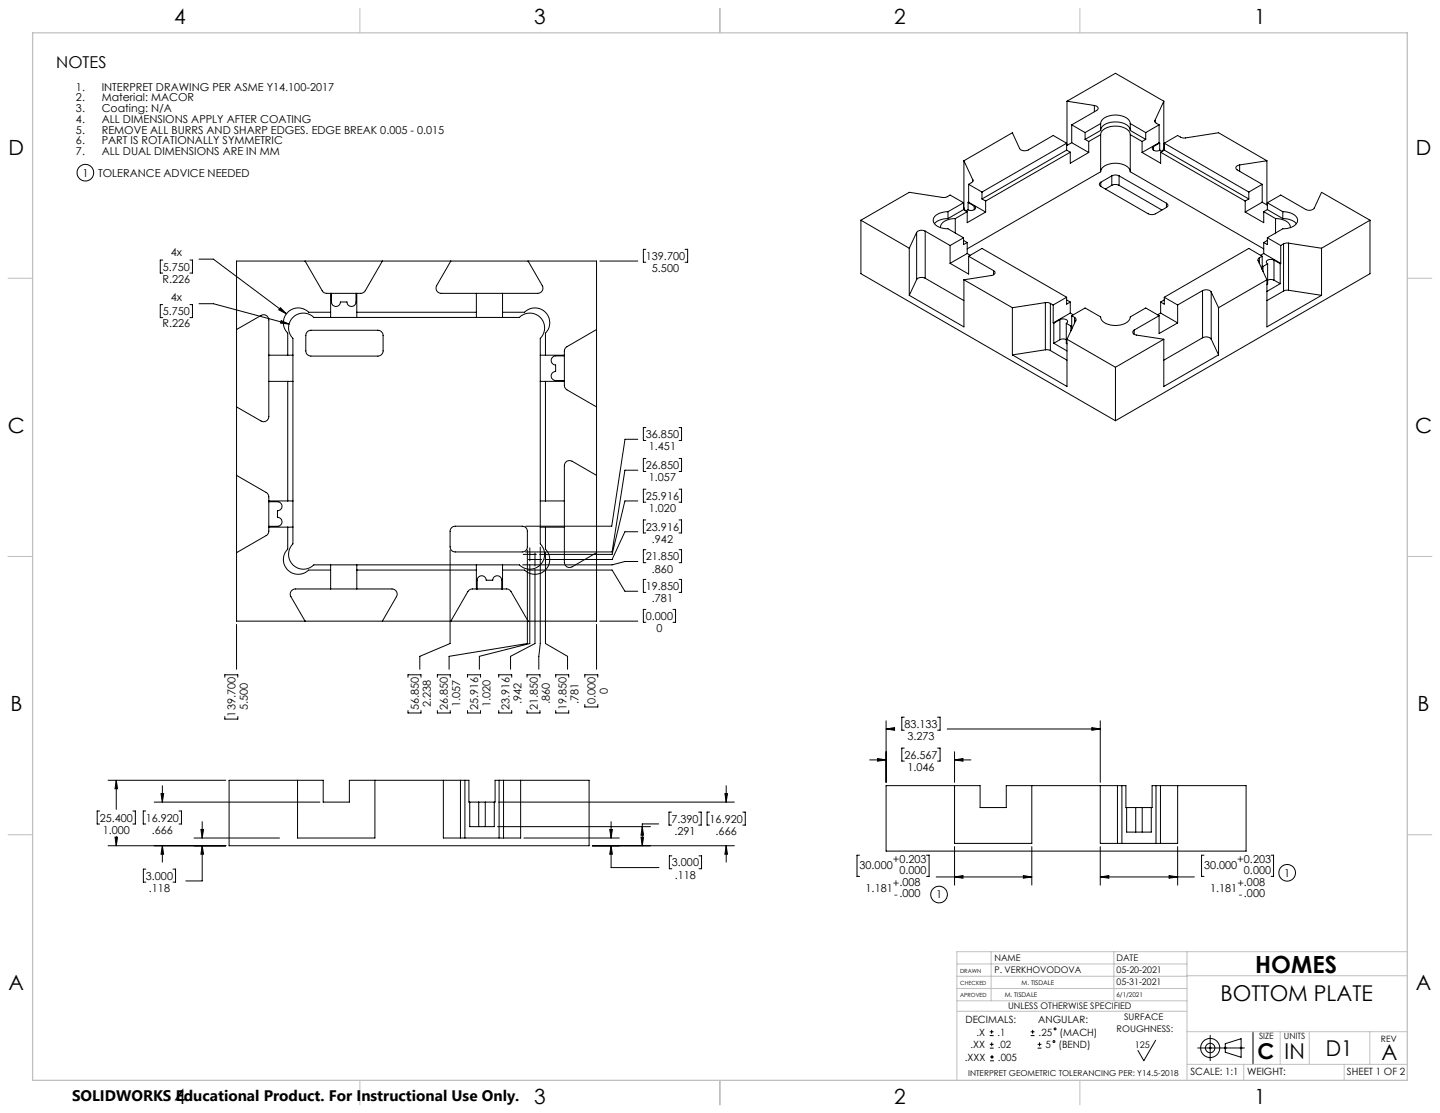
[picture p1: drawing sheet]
<svg xmlns="http://www.w3.org/2000/svg" width="559mm" height="432mm" viewBox="0 0 559 432" stroke-linecap="round" stroke-linejoin="round" font-family="sans-serif">
<g fill="none" stroke="#000" stroke-width=".39">
<path d="M414.1 39.3v17.1M414.1 39.3l18.8-10.9 18.7 10.9M414.1 39.3l10.6 1.6M451.6 39.3v18.3M451.6 39.3l-3.4 7.4M413.9 55.6l-5.2-3-9.7 5.6a2.74 2.74 0 0 1-3.3-.6l-2.8-6.1-18.8 10.9M413.9 55.6v2.6M413.9 55.6l-32.8 18.9M413.9 58.2l-32.8 19M413.9 58.2l1.4 .9M415.3 59.1v4.2l7.2-4.1M415.3 59.1l-32.8 18.9"/>
<path d="M415.9 48.4v7M415.9 48.4l5.2 3M415.9 55.4l6.6 3.8M415.9 55.4l-2 1.1M421.1 54.1l1.4 .8M421.1 51.4v2.7M422.5 54.9v4.3M424.7 40.9a1.07 1.07 0 0 1 1.3 .6 1.07 1.07 0 0 1-.4 1.4l-9.7 5.5M424.7 40.9v2.5M427.1 47.9a4.1 4.1 0 0 1 4-3.1 7.4 7.4 0 0 1 7.2 2.1l.3 1M427.1 50.6a5 5 0 0 1 5.8-3.3 5 5 0 0 1 5.7 3.3M427.1 52.2a5 5 0 0 1 5.8-3.3 5 5 0 0 1 5.7 3.3"/>
<path d="M427.1 52.2l-4.6 2.7M427.1 47.9v2.7M427.1 52.2v14.4M427.1 47.9l-6 3.5M427.1 50.6l-6 3.5M438.6 47.9v2.7M438.6 52.2v14.4M438.6 52.2l4.6 2.7M438.6 50.6l6 3.5M438.6 47.9l6 3.5M443.2 54.9v4.3M444.6 54.1l-1.4 .8"/>
<path d="M444.6 51.4v2.7M447.6 56.9l-.2 .2a1.28 1.28 0 0 0 .4 1.4 1.28 1.28 0 0 0 1.5 .1l.8-.3 .8 .4M447.6 56.9v1.4M448.2 46.7l.2 .9 1.4 .8M448.2 46.7v.6M449.8 48.4v7M449.8 48.4l-5.2 3M449.8 55.4l-6.6 3.8M449.8 55.4l.2 .1M450 55.5l-2.4 1.4M450 55.5v2.8M450.4 59.1v4.2l-7.2-4.1"/>
<path d="M450.4 59.1l32.8 18.9M451.6 57.6l-.4 1M451.6 57.6h.2M451.8 55.6l5.2-3 1.3 .7 1.5 .3 13.1-2.1 18.7 10.9M451.8 55.6v2.6M451.8 55.6l32.8 18.9M451.8 58.2l32.8 19M451.8 58.2l-1.4 .9M373.9 78.7l-5.2-3-1.3 .7-1.5 .2-13.1-2-18.7 10.8M373.9 78.7l-6 3.4M373.9 78.7v2.6M374.1 62.4v18.2"/>
<path d="M374.1 62.4l3.4 7.4M375.7 78.6l2.3 1.3M375.7 78.6v2.8M375.9 71.5v7M375.9 78.5l6.6 3.8M375.9 78.5l-.2 .1M375.9 71.5l5.2 3M377.5 69.8l-.2 .9-1.4 .8M377.5 69.8v.6M378 79.9l.5 .5a1.82 1.82 0 0 1-2.9 1l-.8 .4M378 79.9v1.5M381.1 74.5v2.7"/>
<path d="M381.1 77.2l1.4 .8M382.5 78v4.3M427.1 66.6a4.1 4.1 0 0 1 4-3.1 7.4 7.4 0 0 1 7.2 2.1l.3 1M427.1 66.6l-51.8 30M427.2 70.7a.87 .87 0 0 0-.6 .8 .87 .87 0 0 0 .6 .8M427.2 72.3l18.4 10.6a3.4 3.4 0 0 0 2.8 0l4.2-2.4M427.2 70.7v1.6M431.4 68.2a3.3 3.3 0 0 1 2.9 0M431.4 71.9a3.3 3.3 0 0 1 2.9 0M431.4 68.2l-4.2 2.5M431.4 68.2v3.7M431.4 71.9l-2.5 1.4"/>
<path d="M434.3 68.2l18.3 10.6M434.3 68.2v3.7M434.3 71.9l16.6 9.6M438.6 66.6l51.8 30M452.6 78.8a.85 .85 0 0 1 .6 .9 .85 .85 0 0 1-.6 .8M452.6 78.8v1.7M481 64a1.08 1.08 0 0 0-1.3 .6 1.08 1.08 0 0 0 .4 1.3l9.7 5.6M481 64v2.5M483.2 78v4.3M484.6 77.2l-1.4 .8M484.6 74.5v2.7M489.8 78.5l-6.6 3.8"/>
<path d="M489.8 71.5v7M489.8 78.5l2 1.1M489.8 71.5l-5.2 3M491.6 62.4v17.1M491.6 62.4l-10.6 1.6M491.8 78.7l5.2-3 9.7 5.5a2.63 2.63 0 0 0 3.3-.5l2.8-6.1 18.8 10.8M491.8 78.7l6 3.4M491.8 78.7v2.6M250.6 96.7h-.9v5h.9M265.9 96.7h.9v5h-.9M334.1 85.4v20.8l98.8 57M334.1 85.4l18.7 10.9"/>
<path d="M352.8 96.3v18.3M355.7 90.2l-2.9 6.1M355.7 90.2v18.3M359 89.7a2.64 2.64 0 0 0-3.3 .5M359 89.7l9.7 5.6M359 89.7v18.3M367.9 82.1a5.1 5.1 0 0 0-5.8 3.3 5 5 0 0 0 5.8 3.4l6 3.5M367.9 84.8a6.6 6.6 0 0 0-5.3 2M367.9 82.1v2.7M368.7 95.3v6.9M370.7 84.8a5 5 0 0 0-5.8 3.3l.1 .2M370.7 84.8v5.6"/>
<path d="M373.9 92.3l-5.2 3M373.9 92.3v2.6l1.4-.8M373.9 81.3l-6 3.5M373.9 81.3l1.4 .8M373.9 93.3l1.4 .8M374.1 80.6l.4 1.1M374.1 80.6l-.2 .2M375.3 98.4l1.2 .6M375.3 98.4l-6.6 3.8M375.3 82.1v4.3l7.2-4.1M375.3 94.1v4.3M375.3 82.1l-4.6 2.7"/>
<path d="M375.9 99.4l9.7 5.6M375.9 99.4l5.2-3 32.8 18.9M375.9 99.4v6.9l-7.2-4.1M489.8 99.4l-1.1 .6M489.8 99.4l-5.2-3-32.8 18.9M489.8 99.4v5.2M490.4 98.4l6.6 3.8M490.4 98.4l-1.2 .6M490.4 82.1v4.3l-7.2-4.1M490.4 94.1v4.3M490.4 82.1l4.6 2.7M491.8 92.3l5.2 3"/>
<path d="M491.8 92.3v2.6l-1.4-.8M491.8 81.3l-1.4 .8M491.8 81.3l6 3.5M491.8 93.3l-1.4 .8M495 84.8a5 5 0 0 1 5.7 3.3v.2M495 84.8v5.6M497 95.3v6.9M497.8 82.1a5.1 5.1 0 0 1 5.8 3.3 5 5 0 0 1-5.8 3.4l-6 3.5M497.8 84.8a6.8 6.8 0 0 1 5.3 2M497.8 82.1v2.7M498.1 94.6l-1.1 .7M498.1 94.6v18.3"/>
<path d="M500 94.3l-1.9 .3M500 94.3l12.8 2M500 94.3v18.3M512.8 96.3v18.3M531.6 85.4v20.8l-98.7 57M531.6 85.4l-18.8 10.9M63.1 118.2h-.9v5h.9M63.1 100.9h-.9v5h.9M73.7 118.2h1v5h-1M73.7 100.9h1v5h-1M77.2 117.8h5.6l29.4 7.9M77.2 100.5h5.6l28.3 21.2"/>
<path d="M91.8 101.3h139.7v139.7h-139.7zM108.8 119.4l2.3 2.3-2.9-1.5zM118.4 101.3l6.8 11.7 .5 .5 1.1 .3h13.2l1-.3 .7-.7 6.7-11.5M128.3 113.8v9.4M128.6 113.8v3.4a1.75 1.75 0 0 0 1.8 1.7 1.75 1.75 0 0 0 1.7-1.7h2.6a1.75 1.75 0 0 0 1.7 1.7 1.75 1.75 0 0 0 1.7-1.7v-3.4M138.5 113.8v9.4M174.9 101.3l-5.5 9.5a2.01 2.01 0 0 0 1.8 3h37.5a2.01 2.01 0 0 0 1.7-3l-5.5-9.5M184.9 113.8v9.4M195 113.8v9.4M232.8 101.3h14.7M355.7 108.5l-2.9 6.1M359 108a2.71 2.71 0 0 0-3.3 .5"/>
<path d="M359 108l15.1 8.6M374.1 108.5l18.8 10.9M374.1 108.5v18.3l-21.3-12.2M385.6 105a1.05 1.05 0 0 1 .4 1.3 1.05 1.05 0 0 1-1.3 .6l-10.6 1.6M385.6 105v1.6M392.9 119.4v18.3M405.7 117.4l1.9 .3M405.7 117.4l-12.8 2M405.7 117.4v18.3M407.6 117.7l1.1 .6M407.6 117.7v18.3M408.7 118.3v7"/>
<path d="M413.9 115.3l-5.2 3M413.9 115.3v2.7l1.4-.8M413.9 116.3l1.4 .9M415.3 117.2v4.3M450.4 117.2v4.3M451.8 115.3l5.2 3M451.8 115.3v2.7l-1.4-.8M451.8 116.3l-1.4 .9M457 118.3v7M466.7 112.7a2.74 2.74 0 0 1 3.3 .6M466.7 112.7l-9.7 5.6M466.7 112.7v18.4"/>
<path d="M470 113.3l2.9 6.1M470 113.3v18.3M472.9 119.4v18.3M488.7 100l-.6 1 3.5 7.5M488.7 100v2.3M489.8 103.3l.3 .1M490.1 103.4v1.9M491.6 108.5l-18.7 10.9M491.6 108.5v18.3l21.2-12.2M491.9 108.7l1.1-.3 1.4 .3M491.9 102.3l-1.8 1.1M491.9 102.3v7.8l-.3 .2"/>
<path d="M494.4 100.9a1.93 1.93 0 0 0-3 .9l.5 .5M494.4 100.9l2.4 1.4M494.4 100.9v7.8M494.4 108.7l2.4 1.4M496.8 110.1l-5.2 3M496.8 102.3v7.8M497 102.2l-.2 .1M498.1 112.9l-6.5 3.7M500 112.6l-1.9 .3M500 112.6l12.8 2M91.8 127.8l9.5-5.4a2.01 2.01 0 0 1 3 1.7v37.5a2.01 2.01 0 0 1-3 1.7l-9.5-5.4M104.3 137.8h9.4"/>
<path d="M109.1 124.4l3.1 1.3-3.4-.4zM113.7 123.2a5.7 5.7 0 0 1 8.1 0h79.7a5.7 5.7 0 0 1 8.2 0 5.7 5.7 0 0 1 0 8.1v79.7a5.7 5.7 0 0 1 0 8.1 5.7 5.7 0 0 1-8.2 0h-79.7a5.7 5.7 0 0 1-8.2 0 5.7 5.7 0 0 1 .1-8.1v-79.7a5.7 5.7 0 0 1 0-8.1zM119.2 128.7l1.5-.6h25.9a2.05 2.05 0 0 1 2.1 2v6a2.05 2.05 0 0 1-2.1 2h-25.9a1.99 1.99 0 0 1-2-2v-6zM128.3 121.1h-8.5a5.7 5.7 0 0 0-8.1 0 5.7 5.7 0 0 0 0 8.2v8.5M138.5 121.1h46.4M195 121.1h8.5a5.7 5.7 0 0 1 8.1 0 5.7 5.7 0 0 1 .1 8.2v8.5M209.7 137.8h9.3M219 138.1h-3.4a1.76 1.76 0 0 0-1.7 1.7 1.76 1.76 0 0 0 1.7 1.8v2.5a1.76 1.76 0 0 0-1.7 1.8 1.76 1.76 0 0 0 1.7 1.7h3.4M231.5 127.8l-11.7 6.9-.7 .8-.1 .7v13.3l.3 1 .7 .7 11.5 6.7M405.7 135.7l1.9 .3M405.7 135.7l-12.8 2M407.6 136l6.5 3.7"/>
<path d="M408.7 125.3l.2 .1M408.9 125.4v7.8M408.9 133.2l5.2 2.9M411.3 124a1.94 1.94 0 0 1 3 1l-.5 .4M411.3 131.8l.9-.3 1.6 .3M411.3 124l-2.4 1.4M411.3 124v7.8M411.3 131.8l-2.4 1.4M413.8 125.4l1.8 1.1M413.8 125.4v7.8l.3 .2M414.1 131.6l18.8 10.9M414.1 131.6v18.3l-21.2-12.2"/>
<path d="M415.3 121.5l-6.6 3.8M415.3 121.5l1.2 .6M415.6 126.5v1.9M415.9 122.5l5.2-3 6 3.4a4.1 4.1 0 0 0 4 3.2 7.4 7.4 0 0 0 7.2-2.1l.3-1.1 6-3.4 5.2 3M415.9 122.5l1.1 .6M415.9 122.5v5.2M415.9 126.3l-.3 .2M417 123.1l.5 .5v.6l-3.4 7.4M417 123.1v2.2M440.1 128.1a1.08 1.08 0 0 0-.4 1.3 1.08 1.08 0 0 0 1.3 .6l10.6 1.6M440.1 128.1v1.6M449.8 122.5l-9.7 5.6"/>
<path d="M449.8 122.5v6.9l7.2-4.1M450.4 121.5l6.6 3.8M450.4 121.5l-1.2 .6M451.6 131.6l-18.7 10.9M451.6 131.6v18.3l21.3-12.2M466.7 131.1a2.68 2.68 0 0 1 3.3 .5M466.7 131.1l-15.1 8.6M470 131.6l2.9 6.1M104.3 148h9.4M111.7 148v46.3M209.7 148h9.3M211.7 148v46.3"/>
<path d="M432.9 142.5v20.7M247.5 170.4h-5l-5.1 33.8h-33.5M250.6 165.9h-.9v5h.9M250.6 177.9h-.9v5h.9M263.5 165.9h1v5h-1M263.5 177.9h1v5h-1M91.8 184.4l11.7 6.8 .8 1.6v13.3l-.3 .9-.5 .6-11.7 6.8M104.3 194.7h3.4a1.75 1.75 0 0 1 1.8 1.7 1.75 1.75 0 0 1-1.8 1.8v2.5a1.75 1.75 0 0 1 1.8 1.7 1.75 1.75 0 0 1-1.8 1.8h-3.4M104.3 194.3h9.4M209.7 194.3h9.3M231.5 184.4l-9.5-5.5a1.99 1.99 0 0 0-3 1.8v37.5a1.99 1.99 0 0 0 3 1.7l9.5-5.5M247.5 194.3h-5l-5 20.8h-28.1"/>
<path d="M247.5 182.4h-5l-5 31.7h-33.6M250.6 189.8h-.9v5h.9M263.5 189.8h1v5h-1M104.3 204.5h9.4M111.7 204.5v8.5a5.8 5.8 0 0 0 0 8.2 5.8 5.8 0 0 0 8.1 0h8.5M128.3 219.1v9.4M138.5 219.1v9.4M174.7 213.4v36.3l-11.8 4.9v5M175.3 204.7l1.4-.5h26a1.93 1.93 0 0 1 1.9 1.9v6a1.93 1.93 0 0 1-1.9 2h-26a1.99 1.99 0 0 1-2-2v-6zM184.9 219.1v9.4M195 219.1v9.4M203.1 215.1h5"/>
<path d="M204.6 213.4v36.3l-30.3 4.9v5M205.1 217.1h5M205.6 212.5v5.1M205.6 218.9v30.8l-19.6 4.9v5M207.6 214.5v5.1M209.7 212.3v37.4l-.6 4.9v5M209.7 204.5h9.3M211.7 214.3v35.4l8.5 4.9v5M211.7 204.5v8.5a5.8 5.8 0 0 1 0 8.2 5.8 5.8 0 0 1-8.2 0h-8.5M247.5 206.3h-5l-5 10.8h-26.1M247.5 217.8h-5l-5 1.3h-34.7M250.6 201.7h-.9v5.1h.9"/>
<path d="M250.6 213.3h-.9v5h.9M263.5 201.7h1v5.1h-1M263.5 213.3h1v5h-1M138.5 221.2h46.4M185.2 228.5v-3.4a1.75 1.75 0 0 1 1.7-1.7 1.75 1.75 0 0 1 1.8 1.7h2.5a1.75 1.75 0 0 1 1.8-1.7 1.75 1.75 0 0 1 1.7 1.7v3.4M204.8 221.2h32.7l5 8.2h5M207.6 220.9v28.8l-9.5 4.9v5M250.6 236.4h-.9v5h.9M250.6 224.8h-.9v5h.9M261.2 236.4h.9v5h-.9M263.5 224.8h1v5h-1M91.8 242.3v17.3"/>
<path d="M118.4 241l-5.5-9.5a1.99 1.99 0 0 1 1.7-3h37.5a1.99 1.99 0 0 1 1.7 3l-5.4 9.5M174.9 241l6.7-11.5 1.5-1 14.2 .1 1 .9 6.6 11.5M231.5 242.3v17.3M232.8 241h14.7M87.2 262.7v-.9h5.1v.9M87.2 278v1h5.1v-1M158.3 262.7v-.9h5.1v.9M158.3 275.7v.9h5.1v-.9M169.7 262.7v-.9h5v.9M169.7 275.7v.9h5v-.9M181.4 262.7v-.9h5.1v.9M181.4 275.7v.9h5.1v-.9"/>
<path d="M193.5 262.7v-.9h5.1v.9M193.5 275.7v.9h5.1v-.9M204.5 262.7v-.9h5v.9M204.5 275.7v.9h5v-.9M215.7 262.7v-.9h5v.9M215.7 275.7v.9h5v-.9M226.9 262.7v-.9h5.1v.9M226.9 273.3v1h5.1v-1M343.9 279.6v23.9M350.9 278.2h-.9v5.1h.9M363.8 278.2h1v5.1h-1M427 279.6v23.9"/>
<path d="M337.5 294.8h6.4M340.5 294.3l3.4 .5-3.4 .5zM343.9 282.8l3.2-.5v1zM343.9 282.8h3.3M350.9 290.2h-.9v5.1h.9M363.8 290.2h1v5.1h-1M367.6 282.8h59.4M370.4 294.8l3.3-.5v1zM370.4 291.6v11.9M370.4 294.8h6.4M423.7 282.3l3.3 .5-3.3 .5zM38.7 314.6h-1v5.1h1"/>
<path d="M41.9 302.7h45.7M45.1 302.7l.5 3.3h-1zM45.1 302.7v11.3M51.6 314.6h.9v5.1h-.9M56.6 314.6h-1v5.1h1M59.8 311.2h64.3M62.5 307.9h1l-.5 3.3zM63 304.8v6.4M69.5 314.6h.9v5.1h-.9M78.5 318.8v6.3M115.5 302.7v22.4h30v-22.4M172 302.7v22.4h30v-22.4"/>
<path d="M178.7 302.7h1.7M178.7 302.7h-43.1v8.5h-10.2v-8.5h-36.5v25.4h139.7v-25.4h-33.2M178.7 302.7v22.4M180.4 302.7h1.6v8.5h.3M180.4 302.7v22.4M182.3 311.2h3.5M182.3 311.2v9.5h9.5v-9.5M185.8 311.2h2.5M185.8 311.2v9.5M188.3 311.2h3.5M188.3 311.2v9.5M193.4 311.2h91.6"/>
<path d="M193.7 302.7h1.7M193.7 302.7h-1.6v8.5h-.3M193.7 302.7v22.4M195.4 302.7v22.4M237.1 318.8v6.3M255.6 319.7h-6.4v8.4M260.6 315.1h-1v5h1M271.1 315.1h1v5h-1M275.3 315.1h-.9v5h.9M281.3 307.9h1l-.5 3.3zM281.8 304.8v6.4M288.3 315.1h.9v5h-.9"/>
<path d="M370.4 304.8v22.4h30v-22.4M427 304.8v22.4h30v-22.4M433.6 304.8h1.8M433.6 304.8h-43.1v8.5h-10.2v-8.5h-36.4v25.4h139.7v-25.4h-33.3M433.6 304.8v22.4M435.4 304.8h1.5v8.5h.3M435.4 304.8v22.4M437.2 313.3h3.5M437.2 313.3v9.5h9.6v-9.5M440.7 313.3h2.5M440.7 313.3v9.5M443.2 313.3h3.6"/>
<path d="M443.2 313.3v9.5M448.6 304.8h1.7M448.6 304.8h-1.5v8.5h-.3M448.6 304.8v22.4M450.3 304.8v22.4M41.9 328.1h45.7M44.6 324.8h1l-.5 3.3zM45.1 324.4v3.7M56.6 337.2h-1v5h1M63 328.1v6.4M63 328.1l.5 3.3h-1zM67.1 337.2h1v5h-1"/>
<path d="M75.3 325.1h33.1M78 321.8h1l-.5 3.3zM78.5 328.1l.5 3.3h-1zM78.5 328.1v13.7h-6.4M193.1 320.7h59.3M203.3 325.1h37M229.9 328.1h55.1M236.6 321.8h1l-.5 3.3zM237.1 328.1l.5 3.3h-1zM237.1 328.1v8.5h18.6M248.7 324.8h1l-.5 3.3zM249.2 320.7l.5 3.3h-1z"/>
<path d="M260.7 332h-.9v5h.9M271.3 332h.9v5h-.9M281.8 328.1l.5 3.3h-1zM281.8 328.1v6.4M333.6 331.8h-1v8.2h1M359.6 331.8h.9v8.2h-.9M370.4 328.5v14.9M397.1 339.7l3.3 .5-3.3 .5zM400.4 328.5v14.9M427 328.5v14.9M453.7 339.7l3.3 .5-3.3 .5zM457 328.5v14.9"/>
<path d="M467.2 331.8h-.9v8.2h.9M493.3 331.8h.9v8.2h-.9M363.3 340.2h37.1M370.4 340.2l3.3-.5v1zM427 340.2l3.3-.5v1zM427 340.2h36.5M384.8 399.6v1.4M400.7 399.6v1.4M384.1 401.8h1.5M384.1 400.3h1.5M384.1 406.6h1.5M384.1 405.2h1.5"/>
<path d="M384.2 411.6h1.5M384.2 410.1h1.5M384.8 404.4v1.5M385 409.3v1.5M400 401.8h1.5M400 400.3h1.5M402.7 406.6h1.4M402.7 405.2h1.4M403.4 404.4v1.5M448.5 403.6l-4.6 7.9-2.3-4M464.8 406.6h18.1M469.3 406.2l.7 .7"/>
<path d="M469.6 401.7v9.8M470 406.2l-.7 .7M475.1 406.2l.7 .7M475.5 404.9l6.1-1.9v7.2l-6.1-2zM475.8 406.2l-.7 .7M481.3 406.2l.7 .7M482 406.2l-.7 .7M486.2 400.3v12.6"/>
<circle cx="33.1" cy="67" r="3.2"/>
<circle cx="499.5" cy="338.6" r="3.2"/>
<circle cx="364.4" cy="347" r="3.2"/>
<circle cx="409.4" cy="399.2" r=".36"/>
<circle cx="409" cy="404.1" r=".38"/>
<circle cx="469.6" cy="406.6" r="1.83"/>
<circle cx="469.6" cy="406.6" r="3.7"/>
</g>
<g fill="none" stroke="#c0c0c0" stroke-width=".39">
<path d="M139.7 3.2v9.5M279.4 3.2v9.5M419.1 3.2v9.5M3.1 107.9h9.6M546.1 107.9h9.5M3.1 215.9h9.6M546.1 215.9h9.5M3.1 323.8h9.6M546.1 323.8h9.5M371.3 378.7h89.3M371.3 374h89.3M384.6 369.2v19.1"/>
<path d="M432.3 369.2v19.1M460.6 369.2v49.9M460.6 378.6h85.5M546.1 369.2h-174.8v49.9M371.3 392.3h89.3M371.3 383.5h89.3M371.3 388.3h89.3M139.7 419.1v9.6M279.4 419.1v9.6M419.1 419.1v9.6M460.6 412.9h85.5M460.6 400.3h85.5"/>
<path d="M482.6 412.9v6.2M496.8 400.3v12.6M508.1 400.3v12.6M521.6 412.9v6.2M531.6 400.3v12.6"/>
</g>
<path d="M12.7 12.7h533.4v406.4h-533.4z" fill="none" stroke="#c0c0c0" stroke-width=".5"/>
<path d="M109.1 124.4l-.3 .9 3.4 .4zM108.8 119.4l-.6 .8 2.9 1.5zM340.5 294.3l3.4 .5-3.4 .5zM370.4 294.8l3.3-.5v1zM343.9 282.8l3.2-.5v1zM423.7 282.3l3.3 .5-3.3 .5zM370.4 340.2l3.3-.5v1zM397.1 339.7l3.3 .5-3.3 .5zM427 340.2l3.3-.5v1zM453.7 339.7l3.3 .5-3.3 .5zM78 321.8h1l-.5 3.3zM78.5 328.1l.5 3.3h-1zM63 328.1l.5 3.3h-1zM62.5 307.9h1l-.5 3.3zM44.6 324.8h1l-.5 3.3zM45.1 302.7l.5 3.3h-1zM236.6 321.8h1l-.5 3.3zM237.1 328.1l.5 3.3h-1zM248.7 324.8h1l-.5 3.3zM249.2 320.7l.5 3.3h-1zM281.8 328.1l.5 3.3h-1zM281.3 307.9h1l-.5 3.3z" fill="#000"/>
<text font-size="9.2" x="487.1" y="377.4">HOMES</text>
<g font-size="8.5">
<text x="473.6" y="388.3">BOTTOM PLATE</text>
<text x="488" y="410.8">C</text>
<text x="498.5" y="410.8">IN</text>
<text x="514.5" y="409.8">D1</text>
<text x="536.1" y="411.3">A</text>
</g>
<g font-size="8.1">
<text x="67.6" y="9.3">4</text>
<text x="207.3" y="9.3">3</text>
<text x="347" y="9.3">2</text>
<text x="486.7" y="9.3">1</text>
<text x="3.3" y="60.1">D</text>
<text x="549.4" y="60.1">D</text>
<text x="3" y="168">C</text>
<text x="549.1" y="168">C</text>
<text x="4" y="276">B</text>
<text x="550.1" y="276">B</text>
<text x="3.3" y="383.9">A</text>
<text x="549.4" y="383.9">A</text>
<text x="67.6" y="428.4">4</text>
<text x="207.3" y="428.4">3</text>
<text x="347" y="428.4">2</text>
<text x="486.7" y="428.4">1</text>
</g>
<text font-size="6.3" x="21.9" y="26.5">NOTES</text>
<text font-size="5.9" x="27.9" y="427">SOLIDWORKS Educational Product. For Instructional Use Only.</text>
<g font-size="4.2">
<text x="29.5" y="35.2">1.</text>
<text x="39.5" y="35.2">INTERPRET DRAWING PER ASME Y14.100-2017</text>
<text x="29.5" y="39.4">2.</text>
<text x="39.5" y="39.4">Material: MACOR</text>
<text x="29.5" y="43.5">3.</text>
<text x="29.5" y="47.7">4.</text>
<text x="39.5" y="43.5">Coating: N/A</text>
<text x="39.5" y="47.7">ALL DIMENSIONS APPLY AFTER COATING</text>
<text x="29.5" y="51.9">5.</text>
<text x="39.5" y="51.9">REMOVE ALL BURRS AND SHARP EDGES. EDGE BREAK 0.005 - 0.015</text>
<text x="29.5" y="56.1">6.</text>
<text x="39.5" y="56.1">PART IS ROTATIONALLY SYMMETRIC</text>
<text x="29.5" y="60.2">7.</text>
<text x="39.5" y="60.2">ALL DUAL DIMENSIONS ARE IN MM</text>
<text x="32" y="68.5">1</text>
<text x="38" y="68.6">TOLERANCE ADVICE NEEDED</text>
<text x="66.2" y="99.3">4x</text>
<text x="250.6" y="100.8">139.700</text>
<text x="63.2" y="105">5.750</text>
<text x="253" y="105.6">5.500</text>
<text x="63" y="109.7">R.226</text>
<text x="66.3" y="116.6">4x</text>
<text x="63.2" y="122.3">5.750</text>
<text x="63" y="127">R.226</text>
<text x="250.6" y="170">36.850</text>
<text x="251.8" y="174.7">1.451</text>
<text x="250.6" y="182">26.850</text>
<text x="251.8" y="186.7">1.057</text>
<text x="250.6" y="193.9">25.916</text>
<text x="251.8" y="198.6">1.020</text>
<text x="250.6" y="205.8">23.916</text>
<text x="253" y="210.6">.942</text>
<text x="250.6" y="217.4">21.850</text>
<text x="253" y="222.1">.860</text>
<text x="250.6" y="228.9">19.850</text>
<text x="253" y="233.7">.781</text>
<text x="250.6" y="240.5">0.000</text>
<text x="254.7" y="245.3">0</text>
<text x="235.8" y="269.2" transform="rotate(-90 235.8 269.2)">0</text>
<text x="96.1" y="275.6" transform="rotate(-90 96.1 275.6)">5.500</text>
<text x="162.5" y="275.6" transform="rotate(-90 162.5 275.6)">56.850</text>
<text x="167.2" y="274.5" transform="rotate(-90 167.2 274.5)">2.238</text>
<text x="173.8" y="275.6" transform="rotate(-90 173.8 275.6)">26.850</text>
<text x="178.6" y="274.5" transform="rotate(-90 178.6 274.5)">1.057</text>
<text x="185.6" y="275.6" transform="rotate(-90 185.6 275.6)">25.916</text>
<text x="190.3" y="274.5" transform="rotate(-90 190.3 274.5)">1.020</text>
<text x="197.7" y="275.6" transform="rotate(-90 197.7 275.6)">23.916</text>
<text x="202.4" y="273.3" transform="rotate(-90 202.4 273.3)">.942</text>
<text x="208.6" y="275.6" transform="rotate(-90 208.6 275.6)">21.850</text>
<text x="213.4" y="273.3" transform="rotate(-90 213.4 273.3)">.860</text>
<text x="219.8" y="275.6" transform="rotate(-90 219.8 275.6)">19.850</text>
<text x="224.5" y="273.3" transform="rotate(-90 224.5 273.3)">.781</text>
<text x="231.1" y="273.3" transform="rotate(-90 231.1 273.3)">0.000</text>
<text x="91.4" y="278" transform="rotate(-90 91.4 278)">139.700</text>
<text x="350.9" y="282.3">83.133</text>
<text x="352.1" y="287.1">3.273</text>
<text x="350.9" y="294.3">26.567</text>
<text x="352.1" y="299.1">1.046</text>
<text x="38.7" y="318.8">25.400</text>
<text x="39.9" y="323.5">1.000</text>
<text x="56.6" y="318.8">16.920</text>
<text x="58.9" y="323.5">.666</text>
<text x="260.6" y="319.2">7.390</text>
<text x="261.8" y="323.9">.291</text>
<text x="275.4" y="319.2">16.920</text>
<text x="277.7" y="323.9">.666</text>
<text x="346.5" y="335">+0.203</text>
<text x="480.2" y="335">+0.203</text>
<text x="56.6" y="341.3">3.000</text>
<text x="260.7" y="336.1">3.000</text>
<text x="261.9" y="340.9">.118</text>
<text x="333.6" y="337.2">30.000</text>
<text x="349" y="339.1">0.000</text>
<text x="467.2" y="337.2">30.000</text>
<text x="482.7" y="339.1">0.000</text>
<text x="498.3" y="340.1">1</text>
<text x="57.8" y="346">.118</text>
<text x="335.9" y="346.1">1.181</text>
<text x="346.5" y="344.2">+.008</text>
<text x="469.6" y="346.1">1.181</text>
<text x="480.2" y="344.2">+.008</text>
<text x="347" y="348.3">-.000</text>
<text x="363.2" y="348.5">1</text>
<text x="480.7" y="348.3">-.000</text>
</g>
<g font-size="3.9">
<text x="374.6" y="396.9">DECIMALS:</text>
<text x="378.9" y="401.8">.X</text>
<text x="387.1" y="401.8">.1</text>
<text x="402.9" y="396.9">ANGULAR:</text>
<text x="403" y="401.8">.25</text>
<text x="411.2" y="401.8">(MACH)</text>
<text x="376.6" y="406.6">.XX</text>
<text x="387.2" y="406.6">.02</text>
<text x="405.7" y="406.6">5</text>
<text x="410.7" y="406.6">(BEND)</text>
<text x="374.4" y="411.5">.XXX</text>
<text x="387.3" y="411.5">.005</text>
<text x="462" y="417.1">SCALE: 1:1</text>
<text x="484" y="417.1">WEIGHT:</text>
<text x="522.7" y="417.1">SHEET 1 OF 2</text>
</g>
<g font-size="3.5">
<text x="385.9" y="372.8">NAME</text>
<text x="385.9" y="377.4">P. VERKHOVODOVA</text>
<text x="433.2" y="373">DATE</text>
<text x="433.3" y="377.4">05-20-2021</text>
<text x="433.3" y="382.2">05-31-2021</text>
<text x="391.2" y="391.6">UNLESS OTHERWISE SPECIFIED</text>
<text x="436.2" y="395.9">SURFACE</text>
<text x="433.3" y="400.4">ROUGHNESS:</text>
<text x="440.4" y="406.8">125</text>
</g>
<g font-size="3.4">
<text x="488.6" y="403">SIZE</text>
<text x="498.2" y="403">UNITS</text>
<text x="535.9" y="404.1">REV</text>
</g>
<text font-size="3.2" x="375.7" y="417.6">INTERPRET GEOMETRIC TOLERANCING PER: Y14.5-2018</text>
<g font-size="2.5">
<text x="396.4" y="382.2">M. TISDALE</text>
<text x="389.9" y="386.8">M. TISDALE</text>
<text x="433.2" y="386.7">6/1/2021</text>
</g>
<g font-size="2.2">
<text x="372.6" y="377.3">DRAWN</text>
<text x="372.7" y="382.2">CHECKED</text>
<text x="372.6" y="386.8">APROVED</text>
</g>
</svg>
